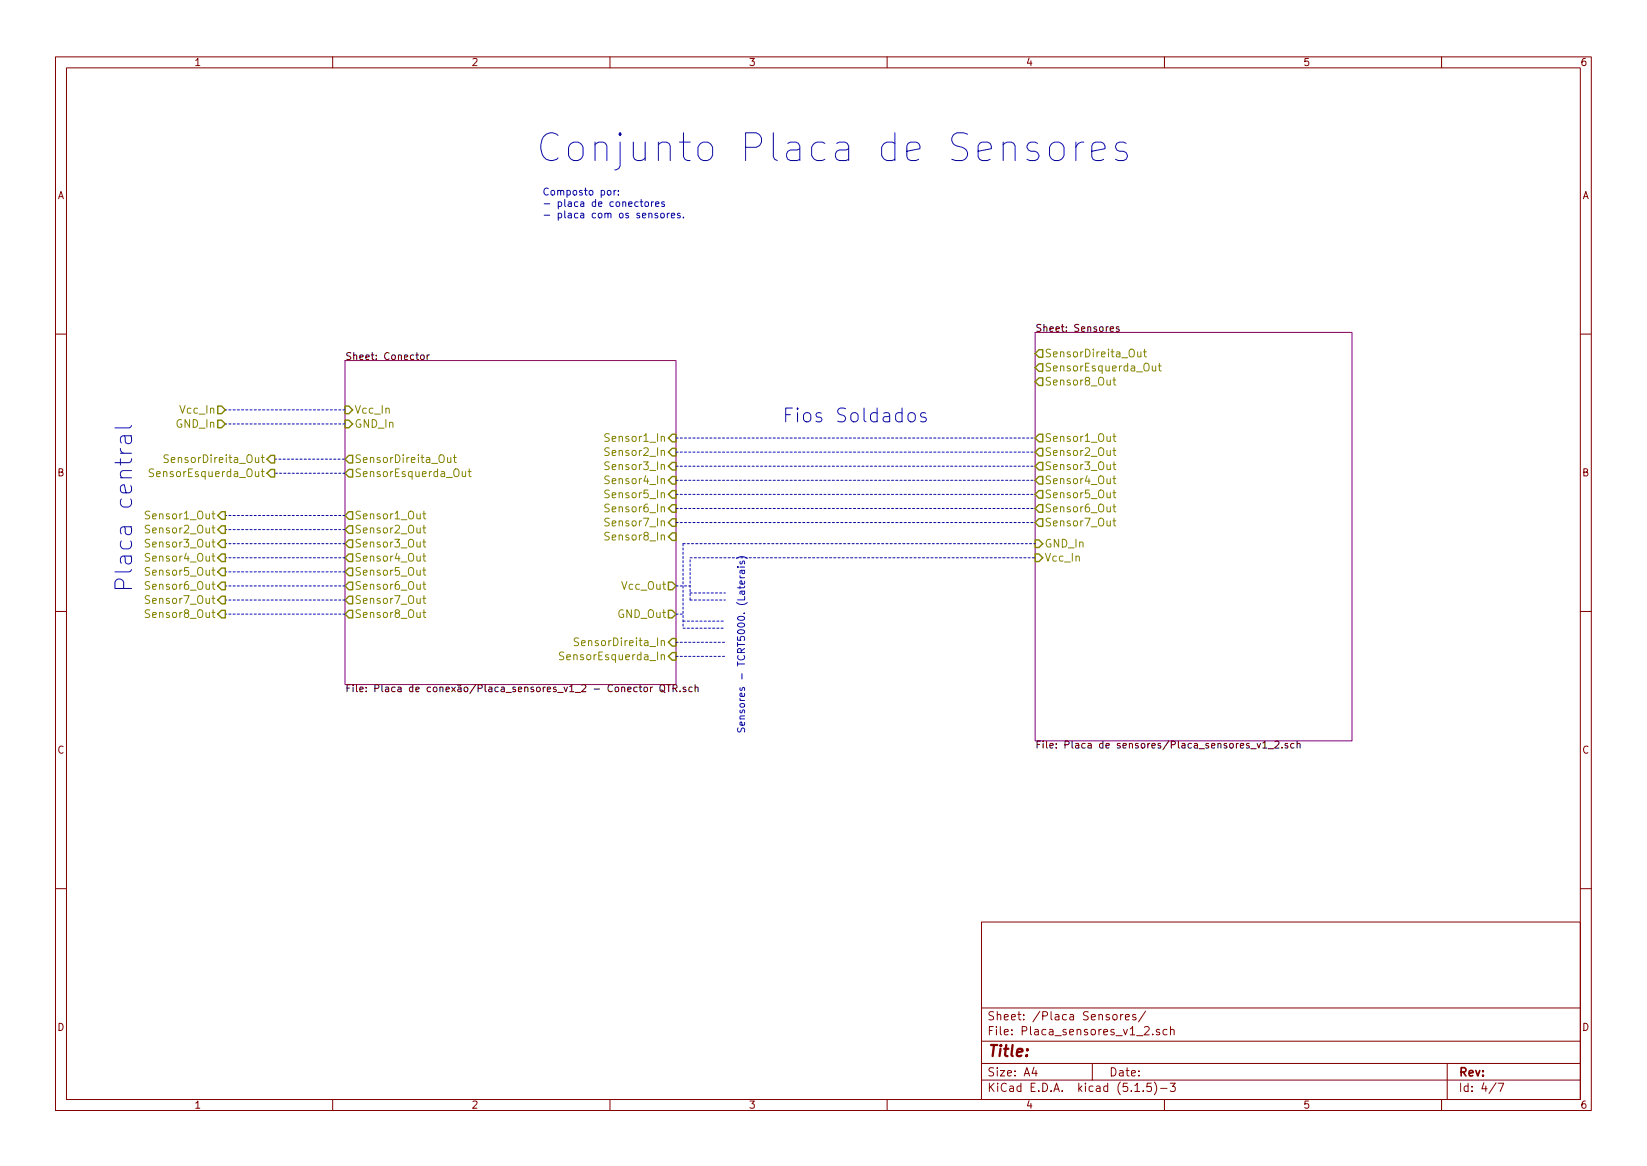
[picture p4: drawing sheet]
<svg xmlns="http://www.w3.org/2000/svg" width="297mm" height="210mm" viewBox="0 0 297 210" stroke-linecap="round" stroke-linejoin="round" font-family="sans-serif">
<g fill="none" stroke="#840000" stroke-width=".18">
<path d="M10 10.3h277v189.9h-277zM12 12.2h273v186.1h-273zM60 10.3v1.9M110 10.3v1.9M160 10.3v1.9M210 10.3v1.9M260 10.3v1.9M10 60.2h2M285 60.2h2M10 110.3h2M285 110.3h2M10 160.2h2"/>
<path d="M177 166.3h108v32h-108zM285 160.2h2M60 198.3v1.9M110 198.3v1.9M160 198.3v1.9M177 194.8h108M177 191.8h108M177 187.8h108M177 181.8h108M186.5 192.5l-.4 1h1M186.8 193v1M197 191.8v3"/>
<path d="M200.8 183.1l.2-.2 .4 .2v.7l-.2 .1-.4-.1zM202.1 182.9v1M202.5 182.9l-.4 .3M203 183.4l.7-.1-.1-.3-.4-.1-.2 .2v.7h.6M204.7 196.8h.8M204.8 183l-.3-.1-.2 .2v.3l.5 .1v.3h-.5M206.2 196.7v.1M206.6 182.3l-1.3 2M207.6 195.3h-.7l-.1 .7 .2-.1 .5 .1 .2 .2-.1 .5-.2 .1-.6-.1M207.9 186.5v.1M208.2 195.1a1.71 1.71 0 0 1 0 2.3M209.1 185.7a.37 .37 0 0 0-.6 .1l.1 .2 .5 .2 .1 .1-.2 .3-.5-.1"/>
<path d="M209.3 196.3h1.2M210 198.3v1.9M210.5 185.7l-.5-.1-.2 .3v.6l.2 .1 .5-.1M211 195.3h1l-.5 .6 .4 .1v.7l-.2 .1-.7-.1M211.1 185.7h.1a.37 .37 0 0 1 .6 .1v.8M211.1 185.1v1.5M260 198.3v1.9M261 191.8v6.5M269.8 195.2l-1.2 2M270.2 195.3h1l-.6 1.5"/>
</g>
<path d="M186.7 59.9h57.1v73.7h-57.1zM62.2 65h59.7v58.4h-59.7z" fill="none" stroke="#840084" stroke-width=".18"/>
<g fill="none" stroke="#000" stroke-width=".18">
<path d="M200.2 59.3l.6-.1v-.2l-.4-.1-.2 .2 .1 .6h.5M201.8 59l-.3-.1-.2 .2 .1 .2 .4 .1v.3h-.5M75.9 64.1l.2-.1 .4 .1v.5l-.1 .2h-.3l-.2-.1zM77 64v.8M77.4 64l-.4 .2M114.9 123.9h-.3l-.3 .2 .1 .6h.5M115.3 123.9h.4M115.4 123.5v1.1l.3 .1M116.2 123.9h.3l.3 .2-.1 .6h-.3l-.2-.1zM117.3 123.9v.8M117.7 123.9l-.4 .2M119.1 123.6l.2-.1a.44 .44 0 0 1 .6 .4l-.1 .7-.2 .1h-.4a1.07 1.07 0 0 1-.1-1.1z"/>
<path d="M119.3 124.4l.6 .5M120.2 123.5h.8M120.6 123.5v1.2M121.4 124.1l.6-.1v-.4l-.1-.1h-.5v1.2M121.7 124.1l.4 .6M122.7 124.6v.1M123.7 123.9h-.3l-.2 .2v.2l.5 .1v.3h-.5M124.8 123.9h-.3l-.3 .2 .1 .6h.5M125.4 124l.2-.1h.3v.8M125.4 123.5v1.2M226.7 134.1l.3 .8 .3-.8M227.8 134l.3-.4v1.3"/>
<path d="M227.8 134.9h.7M228.7 135h1M229.9 133.8l.5-.2 .3 .4-.1 .2-.7 .7h.8M231.2 134.8v.1M232.2 134.1h-.3l-.2 .1 .1 .2 .4 .1v.3h-.5M233.4 134.1h-.4l-.2 .2 .1 .5h.5M233.9 134.2l.2-.1h.3l.1 .8M233.9 133.6v1.3"/>
</g>
<g fill="none" stroke="#848400" stroke-width=".25">
<path d="M39.3 75.8h.7l.6 .6-.6 .7h-.7zM39.3 73.2h.7l.6 .7-.6 .7h-.7zM62.2 73.2h.7l.7 .7-.7 .7h-.7zM62.2 75.8h.7l.7 .6-.7 .7h-.7zM121.2 78.3h.7v1.4h-.7l-.7-.7zM187.4 63.1h.7v1.3h-.7l-.7-.7zM187.4 65.6h.7v1.4h-.7l-.7-.7zM187.4 78.3h.7v1.4h-.7l-.7-.7zM187.4 68.1h.7v1.4h-.7l-.7-.7zM40 99.9h.6v1.4h-.6l-.7-.7zM40 97.4h.6v1.3h-.6l-.7-.7zM40 94.8h.6v1.4h-.6l-.7-.7z"/>
<path d="M40 92.3h.6v1.3h-.6l-.7-.6zM48.8 84.7h.7v1.3h-.7l-.6-.7zM48.8 82.1h.7v1.4h-.7l-.6-.7zM62.9 82.1h.7v1.4h-.7l-.7-.7zM62.9 84.7h.7v1.3h-.7l-.7-.7zM62.9 92.3h.7v1.3h-.7l-.7-.6zM62.9 94.8h.7v1.4h-.7l-.7-.7zM62.9 97.4h.7v1.3h-.7l-.7-.7zM62.9 99.9h.7v1.4h-.7l-.7-.7zM121.2 80.8h.7v1.4h-.7l-.7-.7zM121.2 83.4h.7v1.4h-.7l-.7-.7zM121.2 85.9h.7v1.4h-.7l-.7-.7z"/>
<path d="M121.2 88.5h.7v1.3h-.7l-.7-.7zM121.2 91h.7v1.4h-.7l-.7-.7zM121.2 93.5h.7v1.4h-.7l-.7-.7zM121.2 96.1h.7v1.4h-.7l-.7-.7zM186.7 99.9h.7l.7 .7-.7 .7h-.7zM186.7 97.4h.7l.7 .6-.7 .7h-.7zM187.4 80.8h.7v1.4h-.7l-.7-.7zM187.4 83.4h.7v1.4h-.7l-.7-.7zM187.4 85.9h.7v1.4h-.7l-.7-.7zM187.4 88.5h.7v1.3h-.7l-.7-.7zM187.4 91h.7v1.4h-.7l-.7-.7zM187.4 93.5h.7v1.4h-.7l-.7-.7z"/>
<path d="M40 107.5h.6v1.4h-.6l-.7-.7zM40 105h.6v1.3h-.6l-.7-.6zM40 102.4h.6v1.4h-.6l-.7-.7zM40 110.1h.6v1.3h-.6l-.7-.7zM62.9 102.4h.7v1.4h-.7l-.7-.7zM62.9 105h.7v1.3h-.7l-.7-.6zM62.9 107.5h.7v1.4h-.7l-.7-.7zM62.9 110.1h.7v1.3h-.7l-.7-.7zM120.5 105h.7l.7 .7-.7 .6h-.7zM120.5 110.1h.7l.7 .6-.7 .7h-.7zM121.2 115.1h.7v1.4h-.7l-.7-.7zM121.2 117.7h.7v1.3h-.7l-.7-.6z"/>
</g>
<g fill="none" stroke="#848400" stroke-width=".18">
<path d="M109.9 78.3l-.6-.1-.2 .3 .1 .3 .6 .3v.4l-.2 .1-.5-.1M200.7 78.7h.5M200.7 68.5h.5M200.9 78.2v1.2l.3 .2M200.9 68v1.3l.3 .1M205.2 63.4v.9l.4 .1 .2-.2M205.8 63.4v1M206.2 63.4h.6M206.4 63v1.2l.4 .2M207.8 66l.1 .8 .3 .1 .2-.1M208.4 66v.9M208.9 66h.5"/>
<path d="M209.1 65.5v1.2l.3 .2M27 99.9l-.5-.1-.2 .1v.4l.6 .4 .1 .2-.3 .3-.5-.1M27 97.3h-.5l-.2 .1v.4l.6 .3 .1 .3-.3 .2h-.5M27 94.8l-.5-.1-.3 .3 .1 .3 .6 .3v.4l-.2 .1h-.5M27 92.2h-.5l-.2 .1v.4l.6 .3 .1 .3-.3 .3-.5-.1M27.7 84.6h-.5l-.3 .2 .1 .4 .6 .2v.4l-.2 .1h-.5M30.4 82.1l-.6-.1-.2 .3 .1 .3 .6 .3v.4l-.2 .1h-.5M47.1 82.5h.6M47.1 85h.6M47.3 84.6v1.2l.4 .1M47.3 82v1.2l.4 .2M76.3 92.7h.5"/>
<path d="M76.3 95.2h.5M76.3 97.7h.5M76.5 92.2v1.2l.3 .2M76.5 94.7v1.2l.3 .2M76.5 97.3v1.2l.3 .1M76.5 99.8v1.2l.3 .2M80.7 82.5l.1 .9h.3l.2-.1M81.3 82.5v.9M81.8 82.5h.5M82 82v1.2l.3 .2M83.4 85v.9h.4l.2-.1M84 85v.9"/>
<path d="M84.4 85h.6M84.6 84.6v1.2l.4 .1M109.9 80.8l-.6-.1-.2 .3 .1 .4 .6 .2v.4l-.2 .1h-.5M109.9 83.4l-.6-.1-.2 .1v.3l.1 .2 .6 .2 .1 .3-.3 .3-.5-.1M109.9 85.9l-.6-.1-.2 .2v.2l.1 .2 .6 .3 .1 .3-.3 .2h-.5M109.9 88.4h-.6l-.2 .1v.3l.1 .2 .6 .2 .1 .3-.3 .3-.5-.1M109.9 91l-.6-.1-.2 .2v.2l.1 .2 .6 .3 .1 .2-.3 .3-.5-.1M109.9 93.5l-.6-.1-.2 .2v.2l.1 .3 .6 .2 .1 .3-.3 .2h-.5M109.9 96.1l-.6-.1-.2 .1v.3l.1 .2 .6 .2 .1 .3-.3 .3-.5-.1M200.7 81.2h.5M200.7 83.8h.5M200.7 86.3h.5"/>
<path d="M200.7 88.8h.5M200.7 91.4h.5M200.7 93.9h.5M200.9 80.7v1.3l.3 .1M200.9 83.3v1.2l.3 .2M200.9 85.8v1.2l.3 .2M200.9 88.4v1.2l.3 .2M200.9 90.9v1.2l.3 .2M200.9 93.4v1.3l.3 .1M27 107.5l-.5-.1-.2 .2v.3l.6 .4 .1 .3-.3 .2h-.5M27 104.9h-.5l-.3 .3 .1 .3 .6 .2v.4l-.2 .2-.5-.1M27 102.4l-.5-.1-.2 .2v.4l.6 .3 .1 .3-.3 .2h-.5"/>
<path d="M27 110h-.5l-.2 .1v.4l.6 .3 .1 .3-.3 .2h-.5M76.3 100.3h.5M76.3 102.8h.5M76.3 105.4h.5M76.3 107.9h.5M76.3 110.4h.5M76.5 102.3v1.3l.3 .1M76.5 104.9v1.2l.3 .2M76.5 107.4v1.2l.3 .2M76.5 110v1.2l.3 .1M101.7 117.6h-.6l-.2 .3 .1 .3 .6 .2v.4l-.2 .2-.5-.1M104.3 115.1l-.5-.1-.2 .3 .1 .3 .6 .3v.4l-.2 .1h-.5"/>
<path d="M119.3 118.2l.2-.1h.3v.9"/>
</g>
<g fill="none" stroke="#0000c2" stroke-width=".18" stroke-dasharray=".4 .4">
<path d="M62.2 76.4h-21.6M62.2 73.9h-21.6M121.9 79h64.8M49.5 82.8h12.7M62.2 85.3h-12.7M62.2 95.5h-21.6M62.2 93h-21.6M62.2 98h-21.6M121.9 81.5h64.8M121.9 94.2h64.8M121.9 89.1h64.8M121.9 86.6h64.8"/>
<path d="M121.9 84.1h64.8M121.9 91.7h64.8M123.2 98v15.3M123.2 98h63.5M62.2 110.7h-21.6M62.2 108.2h-21.6M62.2 105.7h-21.6M62.2 103.1h-21.6M62.2 100.6h-21.6M121.9 110.7h1.3M121.9 118.4h8.9M121.9 115.8h8.9"/>
<path d="M121.9 105.7h2.6M123.2 113.3h7.6M123.2 112h7.6M124.5 106.9h6.3M124.5 108.2h6.3M124.5 108.2v-7.6M124.5 100.6h62.2"/>
</g>
<g fill="none" stroke="#0000c2" stroke-width=".18">
<path d="M109.6 34.5l.2-.2 .3 .2 .1 .4-.1 .2-.3 .1-.2-.2zM110.7 34.3v.9M111.1 34.3l-.3 .1-.1 .2M111.5 35v.2M111.5 34.4v.1M115.4 36.4h.5M115.6 36v1.1l.3 .1M116.4 36.4h.3l.2 .1 .1 .5-.2 .2h-.3l-.1-.1zM117.5 36.4v.8M117.9 36.4l-.4 .2M118.2 36.8l.6-.1v-.3h-.4l-.2 .2 .1 .6h.5M118.6 38.5l-.3-.1-.2 .2 .1 .2 .4 .1v.3h-.5"/>
<path d="M119.3 38.5l.3-.1 .2 .3-.1 .5-.3 .1-.2-.1zM119.8 36.4h-.3l-.2 .2 .1 .1 .4 .2v.3h-.5M120.3 38.4v.9M120.7 38.4l-.4 .3M121.1 38.9l.6-.1-.1-.3-.3-.1-.2 .2v.6h.5M122.7 38.5l-.3-.1-.2 .2v.2l.5 .1v.3h-.5M123.3 39.2v.1M187.1 25.9l-.4-.3h-.8l-.4 .3-.3 .4 .3 .7 .4 .3h.8l.4 .2 .3 .5-.3 .7-.4 .3h-1l-.5-.3M189.7 25.9a1.39 1.39 0 0 1 2.2 .7v1.4a1.36 1.36 0 0 1-1.3 1 1.36 1.36 0 0 1-1.3-1v-1.4zM194 25.6v3.4M195.5 25.6a1.28 1.28 0 0 0-1.5 1M196.9 27.3l2.4-.5v-.5l-.3-.4-.4-.3h-1l-.5 .3-.2 .4v1.9l.2 .5 .5 .3h1l.4-.3"/>
<path d="M203.1 25.9l-.5-.3h-.7l-.5 .3-.2 .4 .2 .7 .5 .3h.7l.5 .2 .2 .5-.2 .7-.5 .3h-.9l-.5-.3M22.4 78.6l.2 .3v.7a.59 .59 0 0 0 .6 .4 .59 .59 0 0 0 .5-.4v-.7l-.1-.3M23.7 78.6h-1.6l-.2 .1-.2 .3v.6l.2 .3M23.7 76.7l-.4 .5h-2.6M141.7 74.8h.8M142.9 73.6h-1.2v2.5M167 74.5l-.6-.1-.4 .4 .1 .3 .9 .3 .1 .2-.1 .3-.3 .2-.7-.2M21.7 80.9a.82 .82 0 0 0 .6 .8M132.8 100.7a1.47 1.47 0 0 1 2 0M133 102.3h.1M133.5 103.8l.2 .4M133.5 104.2h.8"/>
<path d="M133.5 102.3h.8M133.5 101.2v.3l.1 .2 .2-.1 .1-.4h.3v.5M133.8 102.8v.5l.2 .1h.2v-.6M134.2 104.8l.1 .4-.2 .1h-.6v-.5l.3-.1 .1 .6M134.3 102.8l-.8 .1v.5"/>
</g>
<text font-size="7" fill="#0000c2" x="96.5" y="29.2">Conjunto Placa de Sensores</text>
<text font-size="4.2" fill="#0000c2" x="23.9" y="106.9" transform="rotate(-90 23.9 106.9)">Placa central</text>
<text font-size="3.5" fill="#0000c2" x="143.9" y="76.2">Fios Soldados</text>
<text font-size="2.8" fill="#840000" x="178" y="190.5">Title:</text>
<g font-size="2.1" fill="#840000">
<text x="178" y="184">Sheet: /Placa Sensores/</text>
<text x="178" y="186.7">File: Placa_sensores_v1_2.sch</text>
<text x="178" y="196.9">KiCad E.D.A. kicad (5.1.5)-3</text>
<text x="178" y="194.1">Size: A4</text>
<text x="200" y="194.1">Date:</text>
<text x="263" y="194.1">Rev:</text>
<text x="263" y="196.9">Id: 4/7</text>
</g>
<g font-size="1.9" fill="#848400">
<text x="188.3" y="64.4">SensorDireita_Out</text>
<text x="188.3" y="67">SensorEsquerda_Out</text>
<text x="188.3" y="69.5">Sensor8_Out</text>
<text x="31.9" y="77.1">GND_In</text>
<text x="32.7" y="74.6">Vcc_In</text>
<text x="63.9" y="74.6">Vcc_In</text>
<text x="63.9" y="77.1">GND_In</text>
<text x="30.8" y="83.5">SensorDireita_Out</text>
<text x="63.9" y="83.5">SensorDireita_Out</text>
<text x="109.8" y="79.7">Sensor1_In</text>
<text x="109.8" y="82.2">Sensor2_In</text>
<text x="188.3" y="79.7">Sensor1_Out</text>
<text x="188.3" y="82.2">Sensor2_Out</text>
<text x="28" y="86">SensorEsquerda_Out</text>
<text x="63.9" y="86">SensorEsquerda_Out</text>
<text x="109.8" y="84.8">Sensor3_In</text>
<text x="109.8" y="87.3">Sensor4_In</text>
<text x="109.8" y="89.8">Sensor5_In</text>
<text x="188.3" y="84.8">Sensor3_Out</text>
<text x="188.3" y="87.3">Sensor4_Out</text>
<text x="188.3" y="89.8">Sensor5_Out</text>
<text x="26.9" y="93.6">Sensor1_Out</text>
<text x="63.9" y="93.6">Sensor1_Out</text>
<text x="109.8" y="92.4">Sensor6_In</text>
<text x="109.8" y="94.9">Sensor7_In</text>
<text x="188.3" y="92.4">Sensor6_Out</text>
<text x="188.3" y="94.9">Sensor7_Out</text>
<text x="26.9" y="101.3">Sensor4_Out</text>
<text x="26.9" y="98.7">Sensor3_Out</text>
<text x="26.9" y="96.2">Sensor2_Out</text>
<text x="63.9" y="96.2">Sensor2_Out</text>
<text x="63.9" y="98.7">Sensor3_Out</text>
<text x="63.9" y="101.3">Sensor4_Out</text>
<text x="109.8" y="97.5">Sensor8_In</text>
<text x="188.3" y="101.3">Vcc_In</text>
<text x="188.3" y="98.7">GND_In</text>
<text x="26.9" y="106.3">Sensor6_Out</text>
<text x="26.9" y="103.8">Sensor5_Out</text>
<text x="63.9" y="103.8">Sensor5_Out</text>
<text x="63.9" y="106.3">Sensor6_Out</text>
<text x="112.4" y="106.3">Vcc_Out</text>
<text x="26.9" y="108.9">Sensor7_Out</text>
<text x="26.9" y="111.4">Sensor8_Out</text>
<text x="63.9" y="108.9">Sensor7_Out</text>
<text x="63.9" y="111.4">Sensor8_Out</text>
<text x="111.5" y="111.4">GND_Out</text>
<text x="102" y="119">SensorEsquerda_In</text>
<text x="104.8" y="116.5">SensorDireita_In</text>
</g>
<g font-size="1.8" fill="#840000">
<text x="35" y="11.9">1</text>
<text x="85" y="11.9">2</text>
<text x="135" y="11.9">3</text>
<text x="185" y="11.9">4</text>
<text x="235" y="11.9">5</text>
<text x="285" y="11.9">6</text>
<text x="10.4" y="35.9">A</text>
<text x="285.4" y="35.9">A</text>
<text x="10.4" y="85.9">B</text>
<text x="285.4" y="85.9">B</text>
<text x="10.4" y="135.9">C</text>
<text x="285.4" y="135.9">C</text>
<text x="10.4" y="185.9">D</text>
<text x="285.4" y="185.9">D</text>
<text x="35" y="199.9">1</text>
<text x="85" y="199.9">2</text>
<text x="135" y="199.9">3</text>
<text x="185" y="199.9">4</text>
<text x="235" y="199.9">5</text>
<text x="285" y="199.9">6</text>
</g>
<g font-size="1.8" fill="#0000c2">
<text x="97.8" y="35.2">Composto por:</text>
<text x="97.8" y="37.3">- placa de conectores</text>
<text x="97.8" y="39.4">- placa com os sensores.</text>
<text x="134.4" y="132.3" transform="rotate(-90 134.4 132.3)">Sensores - TCRT5000. (Laterais)</text>
</g>
<g font-size="1.8">
<text x="186.7" y="59.8">Sheet: Sensores</text>
<text x="62.2" y="64.9">Sheet: Conector</text>
<text x="62.2" y="124.8">File: Placa de conexão/Placa_sensores_v1_2 - Conector QTR.sch</text>
<text x="186.7" y="135">File: Placa de sensores/Placa_sensores_v1_2.sch</text>
</g>
</svg>
